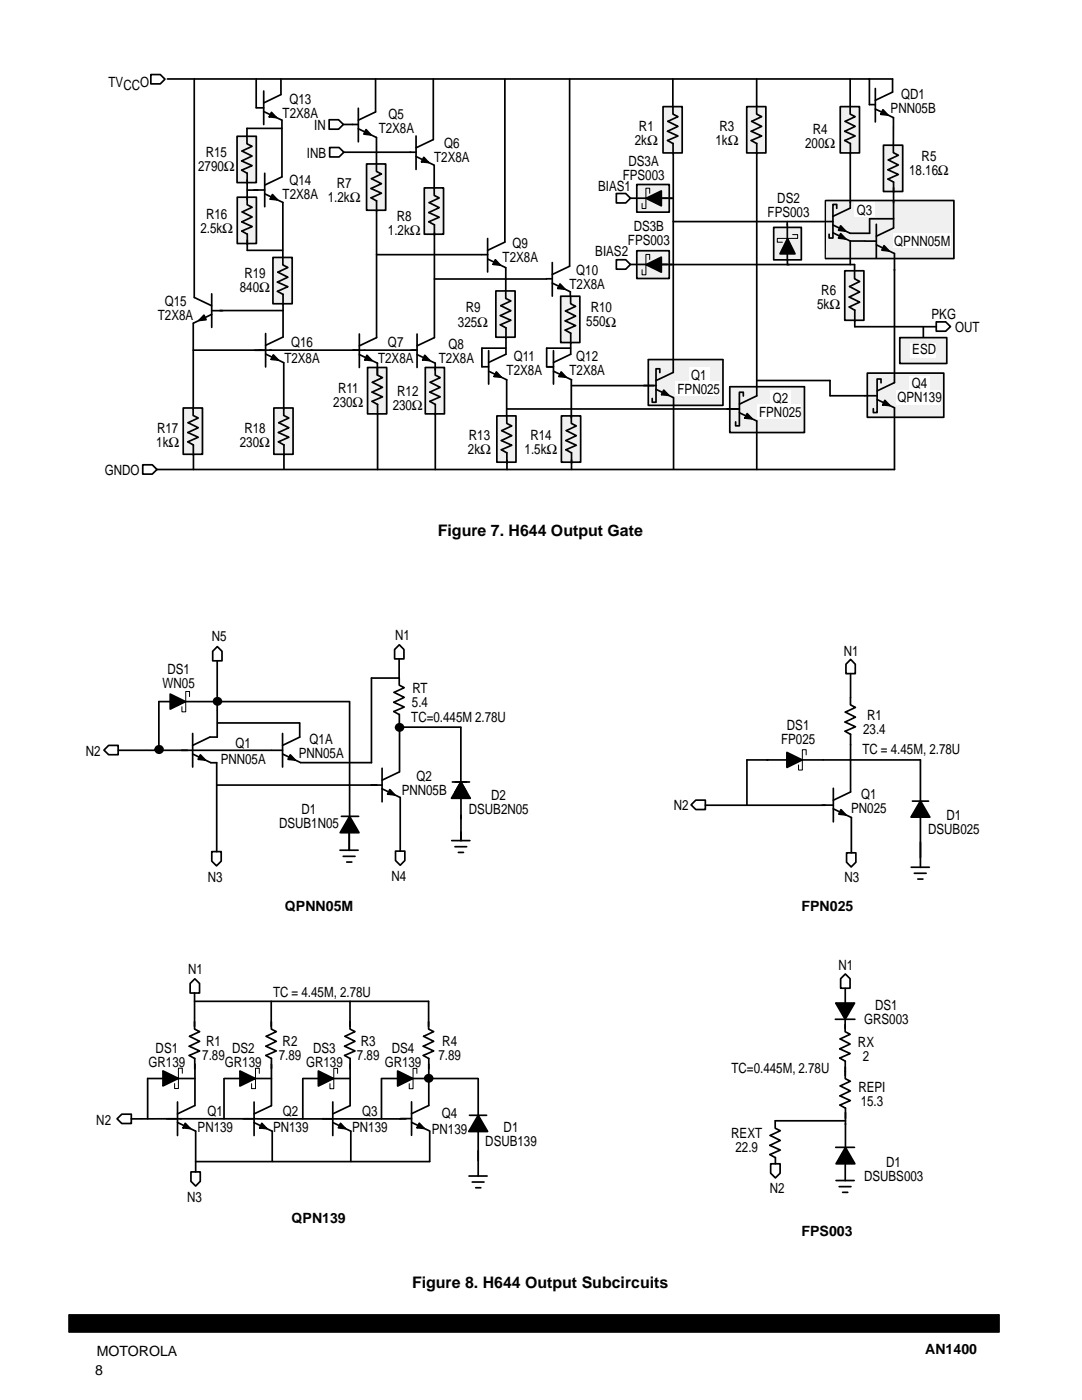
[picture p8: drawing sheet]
<svg xmlns="http://www.w3.org/2000/svg" width="216mm" height="279mm" viewBox="0 0 216 279" stroke-linecap="round" stroke-linejoin="round" font-family="sans-serif">
<path d="M13.7 262.4h185.7v3.5h-185.7z" fill-rule="evenodd" fill="#000" stroke="#000" stroke-width=".2"/>
<path d="M176.3 29h3.8v9.2h-3.8z" fill="#f0f0f0"/>
<path d="M176.3 29h3.8v9.2h-3.8zM178.3 29v1.5l1 .5-2 .9 2 1-2.1 1 2.1 .9-2.1 .9 1.1 .6v2.1" fill="none" stroke="#000" stroke-width=".34"/>
<path d="M84.7 37.5h3.8v9.2h-3.8z" fill="#f0f0f0"/>
<path d="M84.7 37.5h3.8v9.2h-3.8zM86.6 37.5v1.5l1 .5-2 .9 2 1-2 1 2 1-2 .9 1.1 .6M86.7 44.8v2.1" fill="none" stroke="#000" stroke-width=".34"/>
<path d="M47.3 27.2h3.8v9.2h-3.8z" fill="#f0f0f0"/>
<path d="M47.3 27.2h3.8v9.2h-3.8zM49.3 27.2v1.5l1 .5-2 .9 2 1-2.1 1 2.1 1-2.1 .9 1.1 .6M49.3 34.5v2.1" fill="none" stroke="#000" stroke-width=".34"/>
<path d="M47.3 39.4h3.9v9.2h-3.9z" fill="#f0f0f0"/>
<path d="M47.3 39.4h3.9v9.2h-3.9zM49.3 39.4v1.5l1 .5-2 .9 2 1-2.1 1 2.1 .9-2.1 .9 1.1 .6M49.3 46.7v2.1" fill="none" stroke="#000" stroke-width=".34"/>
<path d="M84.9 73.3h3.8v9.3h-3.8z" fill="#f0f0f0"/>
<path d="M84.9 73.3h3.8v9.3h-3.8zM86.8 73.4v1.5l1 .5-2 .9 2 1-2 1 2 .9-2 .9 1.1 .6v2.1" fill="none" stroke="#000" stroke-width=".34"/>
<path d="M73.3 73.3h3.9v9.3h-3.9z" fill="#f0f0f0"/>
<path d="M73.3 73.3h3.9v9.3h-3.9zM75.3 73.4v1.5l1 .5-2 .9 2 1-2.1 1 2.1 .9-2.1 .9 1.1 .6v2.1" fill="none" stroke="#000" stroke-width=".34"/>
<path d="M54.6 81.4h3.9v9.3h-3.9z" fill="#f0f0f0"/>
<path d="M54.6 81.4h3.9v9.3h-3.9zM56.6 81.4v1.5l1 .5-2 1 2 1-2 .9 2 1-2 .9 1.1 .6M56.7 88.8v2" fill="none" stroke="#000" stroke-width=".34"/>
<path d="M36.6 81.4h3.8v9.3h-3.8z" fill="#f0f0f0"/>
<path d="M36.6 81.4h3.8v9.3h-3.8zM38.5 81.4v1.5l1.1 .5-2.1 1 2.1 1-2.1 .9 2.1 1-2.1 .9 1.1 .6M38.6 88.8v2" fill="none" stroke="#000" stroke-width=".34"/>
<path d="M129.4 71.8h14.9v9.1h-14.9z" fill="#f0f0f0"/>
<path d="M129.4 71.8v9.1h14.9v-9.1M129.4 71.8h14.9" fill="none" stroke="#000" stroke-width=".34"/>
<path d="M112 83h3.9v9.2h-3.9z" fill="#f0f0f0"/>
<path d="M112 83h3.9v9.2h-3.9zM114 83v1.5l1 .5-2 .9 2 1-2.1 1 2.1 1-2.1 .9 1.1 .6M114 90.3v2.1" fill="none" stroke="#000" stroke-width=".34"/>
<path d="M99.1 83h3.9v9.2h-3.9z" fill="#f0f0f0"/>
<path d="M99.1 83h3.9v9.2h-3.9zM101.1 83v1.5l1 .5-2 .9 2 1-2.1 1 2.1 1-2.1 .9 1.1 .6M101.1 90.3v2.1" fill="none" stroke="#000" stroke-width=".34"/>
<path d="M173.1 74.5h15.2v8.8h-15.2z" fill="#f0f0f0"/>
<g fill="none" stroke="#000" stroke-width=".34">
<path d="M164.7 40v11.6M173.1 74.5h15.2v8.8h-15.2zM67.8 169.7h3.7M68.1 162.9h3.5M68.5 170.9h2.3M69.2 172h1M69.7 164.7v5M90.1 167.8h3.7M90.8 169h2.3M91.5 170.1h1M92 162.7v5.1M181.8 173.1h3.6"/>
<path d="M182.4 174.3h2.4M183.1 175.4h1.1M183.7 168v5.1M166.8 229h3.7M166.8 235.6h3.6M167.4 236.8h2.4M168.1 238h1.1M168.7 231.9v3.7"/>
</g>
<path d="M34 138.5l3 1.5-3 1.5zM157 150.2l3.1 1.5-3.1 1.5zM69.8 162.9l1.8 3.3h-3.7zM168.7 229l1.9 3.3h-3.8z" fill="#000" stroke="#000" stroke-width=".34"/>
<path d="M37.8 139v-1h-.7v4.1h-.8v-1.1M160.9 150.6v-1h-.8v4.1h-.8v-1" fill="none" stroke="#000" stroke-width=".2"/>
<path d="M164.9 40h25.4v11.6h-25.5z" fill="#f0f0f0"/>
<path d="M164.9 40h25.4v11.6h-25.5" fill="none" stroke="#000" stroke-width=".34"/>
<path d="M145.6 77.2h14.9v9.1h-14.9z" fill="#f0f0f0"/>
<g fill="none" stroke="#000" stroke-width=".34">
<path d="M30.1 14.9h1.9l.9 .9-.9 .9h-1.9zM33.4 15.8h144.7v2.6l-3.4 1.6M38.8 15.8v43.6M51.1 15.8v5.7h1.5M52.6 18.2v6.7M56.1 15.8v3.1l-3.5 1.6M74.9 15.8v6.5l-3.4 1.7M86.5 15.8v12.1l-3.5 1.6M100.7 15.8v32.5M113.7 15.8v37.3l-3.5 1.7M134.3 15.8v5.7M151 15.8v6.1"/>
<path d="M169.6 15.8v5.7M173.5 15.8v5.1h1.2M174.7 17.7v6.6M49.3 35.9v3.9M49.3 37.9h2.1M50.6 37.9h2.2M52.6 22.3l3.6 1.7M52.8 38.7l3.6 1.7v11M52.8 34.6v6.7M53.9 39.7l.5-.9 1 1.1-1.5-.2M54.2 22.4l1 1.1-1.5-.2zM56.3 25.6h-7v1.6"/>
<path d="M56.3 24v11.3l-3.5 1.6M65.7 23.9h1.9l.9 .9-.9 1h-1.9zM65.8 29.4h1.9l.9 1-.9 .9h-1.9zM68.5 24.8h2.9M68.6 30.4h14.4M71.5 25.7l3.6 1.7v5.3M71.5 21.6v6.7M73 25.9l1 1-1.4-.1zM83 27.1v6.7M83 31.2l3.6 1.8M84.6 31.4l.9 1-1.4-.1zM86.6 33v4.6"/>
<path d="M131.7 39.6h2.6M134.3 30.4v43.9l-3.4 1.7M151 30.3v48.7l-3.5 1.7M169.7 30.4v11.1l-3.5 1.7M174.7 21.8l3.6 1.7v5.5M176.2 21.9l1 1.1-1.4-.2zM178.3 37.5v8M38.8 59.4l3.4 1.6M42.2 58.6v6.7M49.3 47.9v2.1h7.1M56.5 59.9v7.4M75.1 50.8h22.2"/>
<path d="M75.1 41.1v26.3l-3.4 1.6M86.7 55.7h22.3M86.7 46.5v20.9l-3.5 1.6M97.3 47.6v6.7M97.3 51.7l3.6 1.7v5.4M98.4 52.7l.4-.9 1 1.1-1.4-.1M100.7 48.3l-3.4 1.7M109 55.6h1.2M110.2 52.4v6.7M110.2 56.5l3.6 1.7M111.3 57.6l1.4 .1-1-1-.4 .9M125.8 52.8h1.4"/>
<path d="M133.1 52.8h37.4M134.3 44.2h31.9M157.1 44.2v.7M157.1 50.8v2M166.2 46.5l3.4 1.6M167 41.6v-.8h-.8v6.7h-.8v-.8M167.7 45.1l1 1-1.4-.1zM167.7 46.6l1 1.1-1.4-.2zM169.7 48.1v4.7M169.7 48.1h2.9M172.6 48.1h2.3M174.9 48.9l3.6 1.7v25.8l-3.5 1.6"/>
<path d="M174.9 44.8v6.7M176.4 49l1 1.1-1.4-.2zM178.3 45.5l-3.4 1.6M178.3 43.7h-4.8v2.9h-3.9l-3.4-1.7M38.6 69.9h44.6M38.6 64.5v17.2M40.7 62.9l.4 .9-1.4 .2zM42.2 62.7l-3.6 1.8M42.2 62h2.2M43.9 62h12.6M53 66.6v6.6M53 70.7l3.6 1.7v9.3"/>
<path d="M54.1 71.7l.4-.9 1 1.1-1.4-.2M56.4 67.3l-3.4 1.6M71.7 66.7v6.6M71.7 70.8l3.6 1.7M72.8 71.8l.4-.9 1 1.1-1.4-.2M75.3 72.5v2.3M83.2 70.8l3.6 1.7v1.3M83.2 66.7v6.6M84.3 71.8l.5-.9 1 1.1-1.5-.2M97.5 70v6.7M97.5 74.1l3.6 1.7v7.2M99 74.2l1 1.1-1.4-.2z"/>
<path d="M100.9 69.5h-4.7v3.7h1.3M100.9 70.7l-3.4 1.6M101 67.1v3.6M109.1 73.2h1.2M109.3 73.2h1.1M110.4 70v6.7M110.4 74.1l3.7 1.7M112 74.2l1 1.1-1.5-.2zM113.8 69.5h-4.7v3.7M113.9 67.7v3l-3.5 1.6M114 75.8v7.6M114 77h16.4"/>
<path d="M128.5 76.9h2.4M130.9 77.7l3.4 1.6M131.7 74.4v-.8h-.8v6.7h-.8v-.8M132 78.7l.4-.8 1 1-1.4-.1M134.4 79.3v14.3M145.6 77.2v9.1h14.9v-9.1M145.6 77.2h14.9M148.3 79v-.7h-.8v6.7h-.7v-.8M151.1 75.9h14.5M170.6 62.8v2.4h16.2M172.6 79h2.4M175 79.7l3.5 1.7v12.3h-147.1"/>
<path d="M175.8 76.4v-.8h-.8v6.7h-.7v-.7M184.2 65.3v2M186.8 64.2h1.9l1 1-1 .9h-1.9zM28.5 92.8h1.9l.9 .9-.9 .9h-1.9zM38.6 90.8v2.9M56.7 90.6v3.1M75.3 82.7v11M86.9 82.6v11.1M101.2 81.6h46.3M101.2 91.9v1.8M147.5 82.4l3.5 1.6v9.7M148.7 83.4l.4-.9 1 1.1-1.4-.2"/>
<path d="M176.1 80.8l.5-.9 1 1-1.5-.1"/>
</g>
<g fill="#000">
<path d="M54.2 22.4l1 1.1-1.5-.2zM54.4 38.8l1 1.1-1.5-.2zM73 25.9l1 1-1.4-.1zM84.6 31.4l.9 1-1.4-.1zM176.2 21.9l1 1.1-1.4-.2zM98.8 51.8l1 1.1-1.4-.1zM111.7 56.7l1 1-1.4-.1zM167.7 45.1l1 1-1.4-.1zM167.7 46.6l1 1.1-1.4-.2zM176.4 49l1 1.1-1.4-.2zM40.7 62.9l.4 .9-1.4 .2zM54.5 70.8l1 1.1-1.4-.2z"/>
<path d="M73.2 70.9l1 1.1-1.4-.2zM84.8 70.9l1 1.1-1.5-.2zM99 74.2l1 1.1-1.4-.2zM112 74.2l1 1.1-1.5-.2zM132.4 77.9l1 1-1.4-.1zM149.1 82.5l1 1.1-1.4-.2zM176.6 79.9l1 1-1.5-.1z"/>
</g>
<path d="M127.1 50h6.4v5.6h-6.4z" fill="#f0f0f0"/>
<path d="M125.8 39.6h1.4M123 51.8h1.9l.9 1-.9 .9h-1.9zM127.1 50h6.4v5.6h-6.4zM127.2 52.8h2.5M131.4 52.8h2.7" fill="none" stroke="#000" stroke-width=".34"/>
<path d="M128.9 52.8l3.1-1.5v3z" fill="#000" stroke="#000" stroke-width=".34"/>
<path d="M129.6 51.8v-1h-.7v4h-.8v-1" fill="none" stroke="#000" stroke-width=".2"/>
<path d="M127.1 36.8h6.4v5.5h-6.4z" fill="#f0f0f0"/>
<path d="M123 38.6h1.9l.9 1-.9 .9h-1.9zM127.1 36.8h6.4v5.5h-6.4zM127.2 39.6h2.5M131.4 39.6h2.7" fill="none" stroke="#000" stroke-width=".34"/>
<path d="M128.9 39.6l3.1-1.5v3z" fill="#000" stroke="#000" stroke-width=".34"/>
<path d="M129.6 38.6v-1h-.7v4h-.8v-1" fill="none" stroke="#000" stroke-width=".2"/>
<path d="M154.4 45.4h5.5v6.5h-5.5z" fill="#f0f0f0"/>
<g fill="none" stroke="#000" stroke-width=".34">
<path d="M113.8 58.2v1.1M154.4 45.4h5.5v6.5h-5.5zM157.1 44.8v2.8M157.1 49.2v2.7M170.5 52.8v1.5M114 91.8v1.9M43.3 131.9v9.9M43.4 129l.9 1v1.9h-1.9v-1.9zM78.7 129.6l1-.9 .9 .9v1.9h-1.9zM79.6 131.5v3.9M79.7 135.3v1.4l1 .5-2.1 1 2.1 1-2.1 1 2.1 .9-2.1 .9 1.1 .6M79.7 135.3h-5.6v16.9h-14.1l-3.6-1.7"/>
<path d="M169.7 134.4v6.3l1 .5-2 .9 2 1-2.1 1 2.1 .9-2.1 .9 1.1 .7M169.7 131.6l1 1v1.8h-1.9v-1.8zM20.7 149.7l1-.9h1.9v1.8h-1.9zM23.6 149.7h5.5M29.2 149.7h27.2M31.7 140v9.6M31.7 140h3.3M36.5 140h3.1M38.4 150.5l3.7 1.7h1.1v17.8M38.4 146.4v6.7M39.6 140h3.7M40 150.6l1 1.1-1.5-.2z"/>
<path d="M43.3 156.7h32.9M43.3 141.8v5.3h-1.4l-3.5 1.7M43.4 144.3h16.4M44 140h25.7M56.4 146.4v6.7M57.9 150.6l1 1.1-1.4-.2zM59.8 144.3v2.8l-3.4 1.7M69.8 140v22.9M76.2 157.4l3.7 1.8v10.7M76.2 153.3v6.7M77.3 158.5l1.5 .1-1-1-.4 .9M79.7 142.6v2.1"/>
<path d="M79.7 154.1l-3.5 1.6M79.7 144.4v.7M79.7 145.2v8.9M79.9 145.1h12.1M90.3 156.1h3.4M92 156.1l1.1 1.9h-2.2zM92 145.2v10.9M92 159.3v4.1M138.8 159.7h1.9v1.9h-1.9l-.9-1zM157.5 151.7h-8.5v9M159.7 151.7h4.5M164.3 151.7h19.4v8.1"/>
<path d="M166.3 157.3v6.7M169.7 146.5v11.6l-3.4 1.6M182.1 159.9h3.2M42.3 170h1.8v1.9l-.9 .9-.9-.9zM78.9 169.9h1.9v1.8l-.9 1-1-1zM92 166v1.7M166.3 160.7h-25.5M166.3 161.4l3.6 1.8M167.8 161.6l1 1-1.4-.1zM168.9 170.2h1.9v1.9l-1 .9-.9-.9zM169.9 163.2v7M183.7 163.1v8.1"/>
<path d="M37.9 196.3l1-1 .9 1v1.9h-1.9zM38.8 199.8h46.7v5M38.8 198.2v6.6M54.1 199.8v5M69.8 199.8v5M167.7 195.3l1-.9 .9 .9v1.9h-1.9zM168.7 197.3v3.8M33.2 215.2h-3.7v8.1M35.1 215.2h3.8M35.4 219.9v6.7M38.8 203.9v1.5l1 .5-2 .9 2 1-2 1 2 .9-2 .9 1.1 .7M38.9 211.2v2.1"/>
<path d="M38.9 212.4v8.2M44.7 215.3v8M44.7 215.2h3.8M50.4 215.2h3.8M50.7 219.9v6.7M54.1 203.9v1.5l1 .5-2 .9 2 1-2 1 2 .9-2 .9 1.1 .7M54.2 211.2v9.5l-3.5 1.6M60.4 215.2h3.8M60.4 215.3v8M66.1 215.2h3.8M66.4 219.9v6.7M69.8 203.9v1.5l1 .5-2 .9 2 1-2 1 2 .9-2 .9 1.1 .7"/>
<path d="M69.9 211.2v9.5l-3.5 1.6M76.1 215.2h3.8M76.1 215.3v8M81.8 215.2h13.5M82.1 219.9v6.7M85.5 215.1h.3v.3h-.3zM85.5 203.9v1.5l1 .5-2 .9 2 1-2 1 2 .9-2 .9 1.1 .7M85.6 211.2v9.4l-3.5 1.7M95.4 215.3v7.3M166.7 203.4h3.9M168.6 204.4v1.5l1 .5-2 .9 2 1.1-2 .9 2 1-2 .9 1.1 .6v2.8M168.6 202.6v2.7"/>
<path d="M168.7 213.8v1.5l1 .5-2 .9 2 1-2.1 1 2.1 .9-2.1 .9 1.1 .7v7.8M23.4 223.3l.9-.9h1.9v1.8h-1.9zM35.4 224l3.6 1.7v8.2M37 224.2l1 1-1.5-.1zM38.1 233.9h1.9v1.9l-1 .9-.9-.9zM38.9 220.6l-3.5 1.7M50.7 224l3.6 1.8v6M51.4 223.3h-25.2M51.5 223.3h12.6M52.2 224.2l1 1-1.4-.1zM64.2 223.3h2.9M66.4 224l3.6 1.8"/>
<path d="M67.2 223.3h13.8M67.9 224.2l1 1-1.4-.1zM70 225.8v6M79.9 223.2h2.2M82.1 224l3.6 1.7M83.2 225l.5-.8 .9 1-1.4-.1M85.7 225.8v6h-46.7M93.6 234.7h3.6M93.7 222.6h3.4M94.2 235.9h2.4M94.9 237h1M95.4 225.8v8.9"/>
<path d="M153.8 232.3h1.9v1.8l-1 1-.9-1zM154.7 231v1.3M168.7 223.7h-14v1.5l1 .5-2 .9 2 1-2.1 1 2.1 .9-2.1 .9 1.1 .6"/>
</g>
<g fill="#000" stroke="#000" stroke-width=".34">
<path d="M157.1 47.6l1.5 3.1h-3zM92 156.1l1.8 3.2h-3.7zM183.7 159.8l1.8 3.3h-3.7zM32.5 213.7l3.1 1.5-3.1 1.5zM47.9 213.7l3 1.5-3 1.5zM63.5 213.7l3.1 1.5-3.1 1.5zM79.3 213.7l3.1 1.5-3.1 1.5zM166.8 200.2h3.7l-1.9 3.2zM95.4 222.6l1.9 3.2h-3.8z"/>
<circle cx="43.4" cy="140" r=".75"/>
<circle cx="31.7" cy="149.6" r=".76"/>
<circle cx="79.7" cy="145.1" r=".75"/>
<circle cx="85.5" cy="215.2" r=".75"/>
</g>
<path d="M158.2 46.8h1v.8h-4.1v.7h1M36.4 214.2v-1h-.8v4h-.8v-1M51.7 214.2v-1h-.7v4.1h-.8v-1M67.4 214.2v-1h-.8v4.1h-.8v-1M83.2 214.2v-1h-.8v4.1h-.7v-1" fill="none" stroke="#000" stroke-width=".2"/>
<path d="M40 150.6l1 1.1-1.5-.2zM57.9 150.6l1 1.1-1.4-.2zM77.8 157.6l1 1-1.5-.1zM167.8 161.6l1 1-1.4-.1zM37 224.2l1 1-1.5-.1zM52.2 224.2l1 1-1.4-.1zM67.9 224.2l1 1-1.4-.1zM83.7 224.2l.9 1-1.4-.1z" fill="#000"/>
<g fill="#fff">
<path d="M137.5 73.4h4.1v2.8h-4.1z"/>
<path d="M134.8 76.2h8.8v2.8h-8.8z"/>
<path d="M153.8 78h4v2.8h-4z"/>
<path d="M151.2 80.8h8.7v2.8h-8.7z"/>
<path d="M181.5 75h4.1v2.9h-4.1z"/>
<path d="M178.8 77.8h8.8v2.9h-8.8z"/>
<path d="M170.5 40.4h4.1v2.8h-4.1z"/>
<path d="M178.1 46.6h11.6v2.8h-11.6z"/>
</g>
<path d="M111.9 59.1h3.8v9.3h-3.8z" fill="#f0f0f0"/>
<path d="M111.9 59.1h3.8v9.3h-3.8zM113.9 59.2v1.4l1 .5-2.1 1 2.1 1-2.1 .9 2.1 1-2.1 .9 1.1 .6v2.1" fill="none" stroke="#000" stroke-width=".34"/>
<path d="M98.9 58.1h3.9v9.2h-3.9z" fill="#f0f0f0"/>
<path d="M98.9 58.1h3.9v9.2h-3.9zM100.9 58.1v1.5l1 .5-2 .9 2 1-2.1 1 2.1 .9-2.1 .9 1.2 .6M101 65.4v2.1" fill="none" stroke="#000" stroke-width=".34"/>
<path d="M54.5 51.4h3.8v9.2h-3.8z" fill="#f0f0f0"/>
<path d="M54.5 51.4h3.8v9.2h-3.8zM56.4 51.4v1.5l1 .5-2 .9 2 1-2 1 2 .9-2 .9 1.1 .7M56.5 58.7v2.1" fill="none" stroke="#000" stroke-width=".34"/>
<path d="M73.1 32.7h3.9v9.3h-3.9z" fill="#f0f0f0"/>
<path d="M73.1 32.7h3.9v9.3h-3.9zM75.1 32.7v1.5l1 .5-2 1 2 1-2.1 .9 2.1 1-2.1 .9 1.1 .6M75.1 40.1v2" fill="none" stroke="#000" stroke-width=".34"/>
<path d="M149 21.3h3.8v9.2h-3.8z" fill="#f0f0f0"/>
<path d="M149 21.3h3.8v9.2h-3.8zM151 21.3v1.5l1 .5-2 .9 2 1-2.1 1 2.1 .9-2.1 .9 1.1 .7M151 28.6v2.1" fill="none" stroke="#000" stroke-width=".34"/>
<path d="M167.7 21.3h3.8v9.2h-3.8z" fill="#f0f0f0"/>
<path d="M167.7 21.3h3.8v9.2h-3.8zM169.6 21.3v1.5l1 .5-2 .9 2 1-2 1 2 .9-2 .9 1.1 .7M169.7 28.6v2.1" fill="none" stroke="#000" stroke-width=".34"/>
<path d="M168.6 54h3.8v9.9h-3.8z" fill="#f0f0f0"/>
<path d="M168.6 54h3.8v9.9h-3.8zM170.5 54.1v1.5l1 .6-2 1 2 1.1-2 1 2 1-2 1 1.1 .6M170.6 61.9v2.2" fill="none" stroke="#000" stroke-width=".34"/>
<path d="M179.5 67.4h9.4v5.1h-9.4z" fill="#f0f0f0"/>
<path d="M179.5 67.4h9.4v5.1h-9.4z" fill="none" stroke="#000" stroke-width=".34"/>
<path d="M181.7 68.5h5v2.9h-5z" fill="#fff"/>
<path d="M165.6 75.9v3.1h7" fill="none" stroke="#000" stroke-width=".34"/>
<path d="M132.3 21.3h3.8v9.2h-3.8z" fill="#f0f0f0"/>
<path d="M132.3 21.3h3.8v9.2h-3.8zM134.3 21.3v1.5l1 .5-2 .9 2 1-2.1 1 2.1 .9-2.1 .9 1.1 .7M134.3 28.6v2.1" fill="none" stroke="#000" stroke-width=".34"/>
<g font-size="3.2">
<text x="87.4" y="107">Figure 7. H644 Output Gate</text>
<text x="82.2" y="257.1">Figure 8. H644 Output Subcircuits</text>
</g>
<g font-size="2.8">
<text x="21.7" y="17.3">TVCCO</text>
<text x="56.4" y="23.5">T2X8A</text>
<text x="57.7" y="20.7">Q13</text>
<text x="77.5" y="23.7">Q5</text>
<text x="177.7" y="22.6">PNN05B</text>
<text x="179.8" y="19.8">QD1</text>
<text x="62.7" y="26">IN</text>
<text x="75.6" y="26.5">T2X8A</text>
<text x="88.6" y="29.5">Q6</text>
<text x="126.7" y="29">2kΩ</text>
<text x="127.5" y="26.2">R1</text>
<text x="142.8" y="29">1kΩ</text>
<text x="143.6" y="26.2">R3</text>
<text x="160.7" y="29.5">200Ω</text>
<text x="162.2" y="26.7">R4</text>
<text x="39.5" y="34.1">2790Ω</text>
<text x="41.1" y="31.3">R15</text>
<text x="61.2" y="31.5">INB</text>
<text x="86.6" y="32.3">T2X8A</text>
<text x="124.3" y="35.9">FPS003</text>
<text x="125.4" y="33.1">DS3A</text>
<text x="181.4" y="35">18.16Ω</text>
<text x="183.9" y="32.2">R5</text>
<text x="56.4" y="39.7">T2X8A 1.2kΩ</text>
<text x="57.7" y="36.9">Q14</text>
<text x="67.2" y="37.4">R7</text>
<text x="119.4" y="38.2">BIAS1</text>
<text x="155.1" y="40.6">DS2</text>
<text x="40" y="46.4">2.5kΩ</text>
<text x="41.1" y="43.6">R16</text>
<text x="77.4" y="46.9">1.2kΩ</text>
<text x="79.2" y="44.1">R8</text>
<text x="126.5" y="46.1">DS3B</text>
<text x="153.2" y="43.4">FPS003</text>
<text x="170.9" y="42.9">Q3</text>
<text x="100.3" y="52.3">T2X8A</text>
<text x="102.3" y="49.5">Q9</text>
<text x="118.8" y="51.1">BIAS2</text>
<text x="125.3" y="48.9">FPS003</text>
<text x="178.4" y="49.1">QPNN05M</text>
<text x="47.9" y="58.2">840Ω</text>
<text x="48.8" y="55.4">R19</text>
<text x="113.6" y="57.6">T2X8A</text>
<text x="115" y="54.8">Q10</text>
<text x="163.9" y="58.9">R6</text>
<text x="31.5" y="63.8">T2X8A</text>
<text x="32.9" y="61">Q15</text>
<text x="91.4" y="65.2">325Ω</text>
<text x="92.9" y="62.4">R9</text>
<text x="117" y="65.2">550Ω</text>
<text x="117.9" y="62.4">R10</text>
<text x="163.1" y="61.7">5kΩ</text>
<text x="185.9" y="63.6">PKG</text>
<text x="58.1" y="69.2">Q16</text>
<text x="77.4" y="69.2">Q7</text>
<text x="89.5" y="69.6">Q8</text>
<text x="182" y="70.7">ESD</text>
<text x="190.6" y="66.3">OUT</text>
<text x="56.7" y="72.5">T2X8A</text>
<text x="75.4" y="72.5">T2X8A</text>
<text x="87.5" y="72.4">T2X8A</text>
<text x="101.1" y="74.9">T2X8A</text>
<text x="102.5" y="72.1">Q11</text>
<text x="113.6" y="74.9">T2X8A</text>
<text x="115" y="72.1">Q12</text>
<text x="137.9" y="75.9">Q1</text>
<text x="181.9" y="77.5">Q4</text>
<text x="66.5" y="81.2">230Ω</text>
<text x="67.5" y="78.4">R11</text>
<text x="78.4" y="81.8">230Ω</text>
<text x="79.3" y="79">R12</text>
<text x="135.2" y="78.7">FPN025</text>
<text x="151.5" y="83.3">FPN025</text>
<text x="154.2" y="80.5">Q2</text>
<text x="179.1" y="80.3">QPN139</text>
<text x="31.2" y="89.3">1kΩ</text>
<text x="31.4" y="86.5">R17</text>
<text x="47.9" y="89.2">230Ω</text>
<text x="48.8" y="86.4">R18</text>
<text x="93.6" y="87.8">R13</text>
<text x="105.8" y="87.8">R14</text>
<text x="20.9" y="94.8">GNDO</text>
<text x="93.4" y="90.6">2kΩ</text>
<text x="104.7" y="90.6">1.5kΩ</text>
<text x="42.3" y="128">N5</text>
<text x="78.8" y="127.6">N1</text>
<text x="168.4" y="131">N1</text>
<text x="32.4" y="137.3">WN05</text>
<text x="33.4" y="134.5">DS1</text>
<text x="82.2" y="141.1">5.4</text>
<text x="82.3" y="138.3">RT</text>
<text x="173" y="143.7">R1</text>
<text x="47" y="149.2">Q1</text>
<text x="61.8" y="148.5">Q1A</text>
<text x="82.1" y="144.1">TC=0.445M 2.78U</text>
<text x="155.9" y="148.4">FP025</text>
<text x="157" y="145.6">DS1</text>
<text x="172.2" y="146.5">23.4</text>
<text x="17.1" y="150.9">N2</text>
<text x="44" y="152.5">PNN05A</text>
<text x="59.6" y="151.3">PNN05A</text>
<text x="83.1" y="155.9">Q2</text>
<text x="172.1" y="150.4">TC = 4.45M, 2.78U</text>
<text x="80.2" y="158.7">PNN05B</text>
<text x="98" y="159.6">D2</text>
<text x="134.5" y="161.6">N2</text>
<text x="171.8" y="159.5">Q1</text>
<text x="55.7" y="165.2">DSUB1N05</text>
<text x="60.2" y="162.4">D1</text>
<text x="93.5" y="162.4">DSUB2N05</text>
<text x="169.8" y="162.3">PN025</text>
<text x="185.2" y="166.4">DSUB025</text>
<text x="188.9" y="163.6">D1</text>
<text x="41.5" y="175.9">N3</text>
<text x="78.1" y="175.8">N4</text>
<text x="168.5" y="176.1">N3</text>
<text x="56.9" y="181.7">QPNN05M</text>
<text x="159.9" y="181.7">FPN025</text>
<text x="37.5" y="194.4">N1</text>
<text x="167.3" y="193.7">N1</text>
<text x="54.5" y="199">TC = 4.45M, 2.78U</text>
<text x="174.6" y="201.5">DS1</text>
<text x="41.1" y="208.8">R1</text>
<text x="56.4" y="208.8">R2</text>
<text x="72" y="208.8">R3</text>
<text x="88.3" y="208.8">R4</text>
<text x="171.2" y="208.9">RX</text>
<text x="172.4" y="204.3">GRS003</text>
<text x="29.6" y="212.9">GR139</text>
<text x="31.1" y="210.1">DS1</text>
<text x="40.4" y="211.6">7.89</text>
<text x="44.9" y="212.9">GR139</text>
<text x="46.3" y="210.1">DS2</text>
<text x="55.6" y="211.6">7.89</text>
<text x="61.1" y="212.9">GR139</text>
<text x="62.5" y="210.1">DS3</text>
<text x="71.2" y="211.6">7.89</text>
<text x="76.8" y="212.9">GR139</text>
<text x="78.2" y="210.1">DS4</text>
<text x="87.5" y="211.6">7.89</text>
<text x="146" y="214.1">TC=0.445M, 2.78U</text>
<text x="172.2" y="211.7">2</text>
<text x="171.3" y="217.9">REPI</text>
<text x="171.7" y="220.7">15.3</text>
<text x="19.2" y="224.5">N2</text>
<text x="39.4" y="225.9">PN139</text>
<text x="41.4" y="222.6">Q1</text>
<text x="54.5" y="225.9">PN139</text>
<text x="56.5" y="222.6">Q2</text>
<text x="70.3" y="225.9">PN139</text>
<text x="72.3" y="222.6">Q3</text>
<text x="86.2" y="226.3">PN139</text>
<text x="88.1" y="223.1">Q4</text>
<text x="100.5" y="226">D1</text>
<text x="145.9" y="227.1">REXT</text>
<text x="96.8" y="228.8">DSUB139</text>
<text x="146.8" y="229.9">22.9</text>
<text x="176.8" y="232.8">D1</text>
<text x="37.4" y="239.9">N3</text>
<text x="153.6" y="238.1">N2</text>
<text x="172.4" y="235.6">DSUBS003</text>
<text x="58.2" y="244.1">QPN139</text>
<text x="159.9" y="246.7">FPS003</text>
<text x="19" y="274.4">8</text>
<text x="19.3" y="270.6">MOTOROLA</text>
<text x="184.6" y="270.3">AN1400</text>
</g>
</svg>
